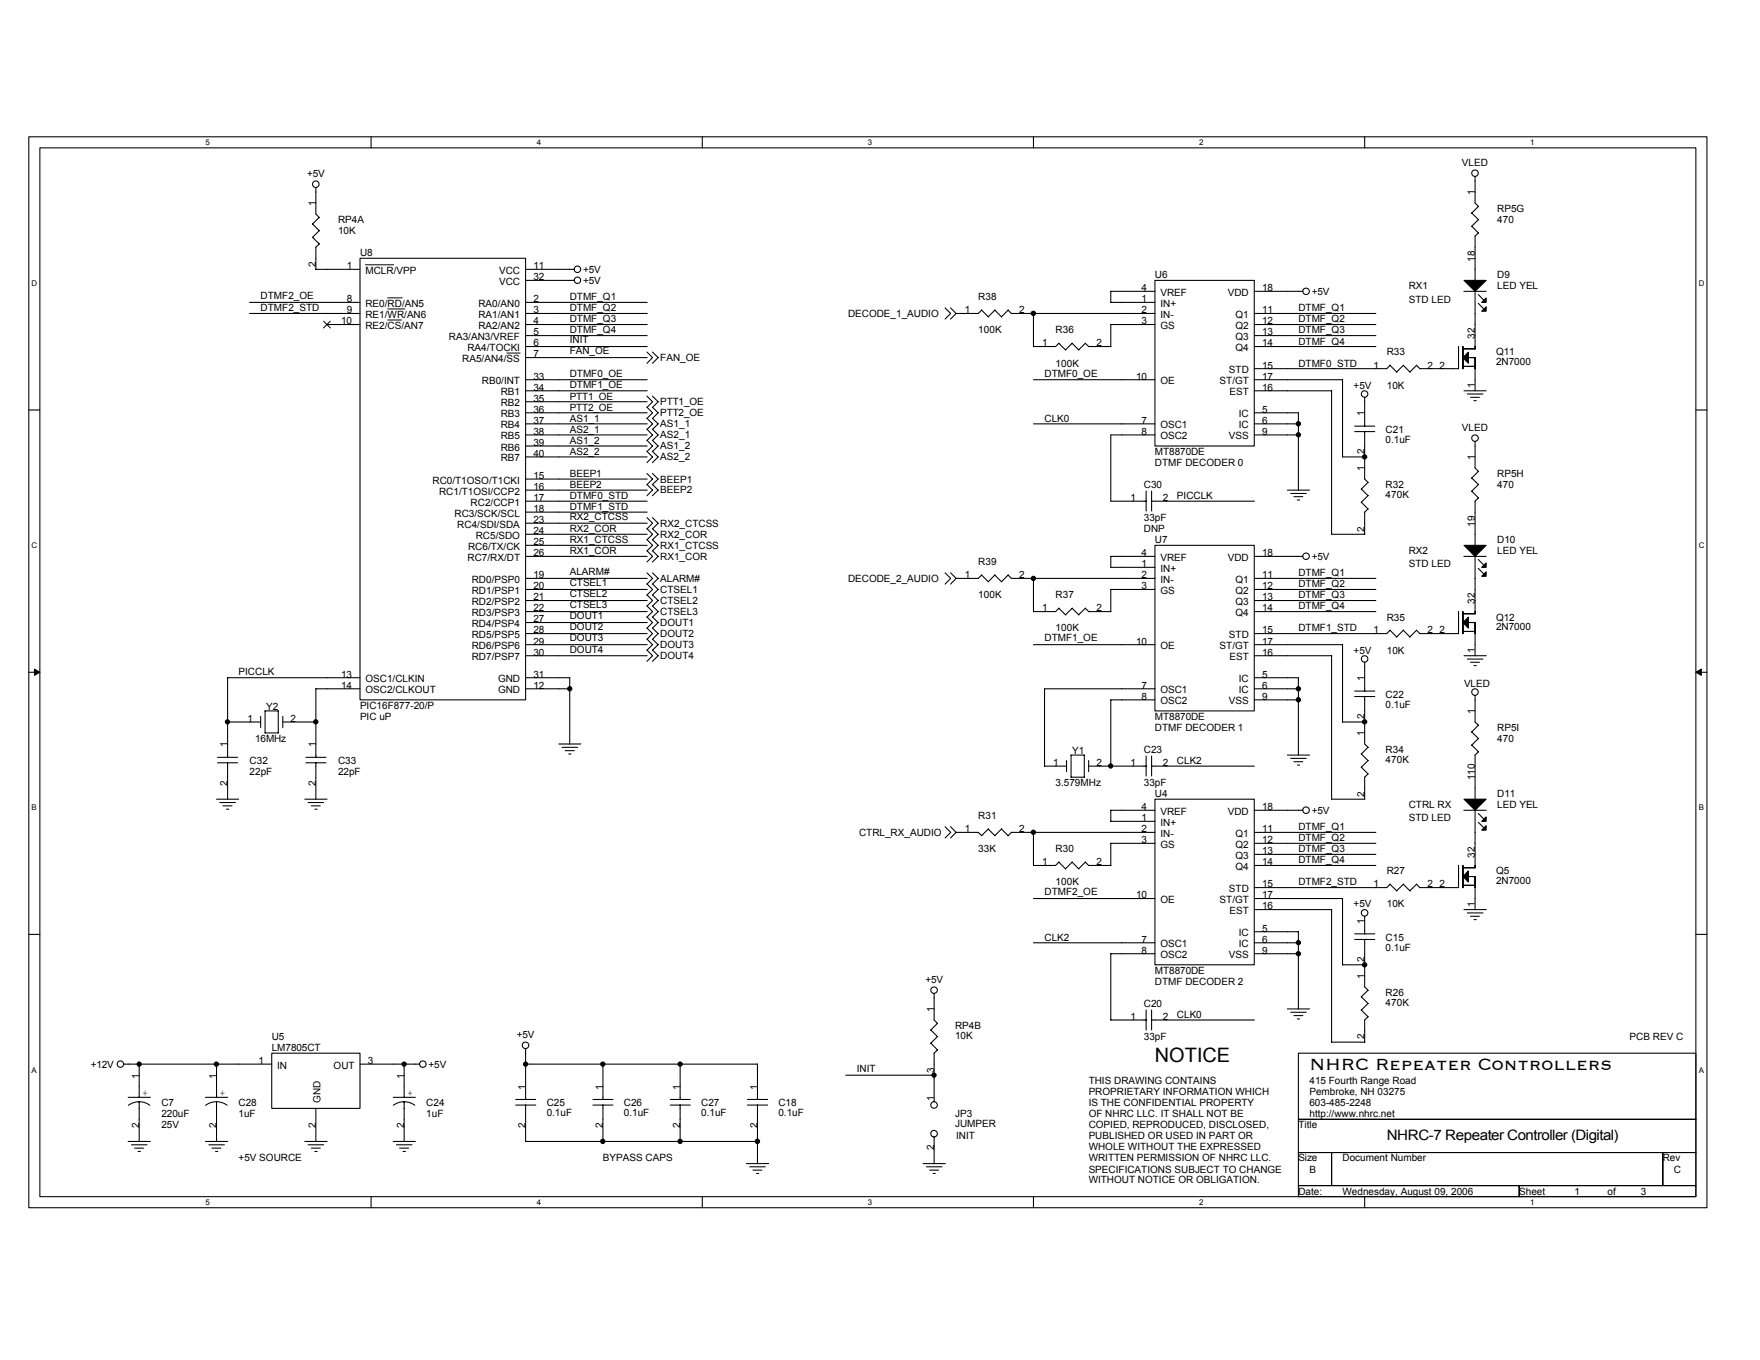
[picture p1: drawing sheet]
<svg xmlns="http://www.w3.org/2000/svg" width="279mm" height="216mm" viewBox="0 0 279 216" stroke-linecap="round" stroke-linejoin="round" font-family="sans-serif">
<path d="M4.6 21.7h266.4v170h-266.4zM6.3 23.5h262.9v166.5h-262.9z" fill="none" stroke="#000" stroke-width=".17"/>
<g fill="#fff">
<path d="M32.6 21.9h.7v1.4h-.7z"/>
<path d="M32.6 190.2h.7v1.4h-.7z"/>
</g>
<path d="M58.9 21.7v1.8M58.9 190v1.7" fill="none" stroke="#000" stroke-width=".17"/>
<g fill="#fff">
<path d="M85.2 21.9h.7v1.4h-.7z"/>
<path d="M85.2 190.2h.7v1.4h-.7z"/>
</g>
<path d="M111.5 21.7v1.8M111.5 190v1.7" fill="none" stroke="#000" stroke-width=".17"/>
<g fill="#fff">
<path d="M137.8 21.9h.7v1.4h-.7z"/>
<path d="M137.8 190.2h.7v1.4h-.7z"/>
</g>
<path d="M164.1 21.7v1.8M164.1 190v1.7" fill="none" stroke="#000" stroke-width=".17"/>
<g fill="#fff">
<path d="M190.4 21.9h.6v1.4h-.6z"/>
<path d="M190.4 190.2h.6v1.4h-.6z"/>
</g>
<path d="M216.6 21.7v1.8M216.6 190v1.7" fill="none" stroke="#000" stroke-width=".17"/>
<g fill="#fff">
<path d="M242.9 21.9h.7v1.4h-.7z"/>
<path d="M242.9 190.2h.7v1.4h-.7z"/>
<path d="M5 44.3h.9v1.4h-.9z"/>
<path d="M269.7 44.3h.9v1.4h-.9z"/>
<path d="M5 85.9h.9v1.4h-.9z"/>
<path d="M269.7 85.9h.9v1.4h-.9z"/>
</g>
<path d="M4.6 65.1h1.7M269.2 65.1h1.8" fill="none" stroke="#000" stroke-width=".17"/>
<g fill="#fff">
<path d="M5 127.5h.8v1.4h-.8z"/>
<path d="M269.7 127.5h.8v1.4h-.8z"/>
</g>
<path d="M4.6 106.7h1.7M269.2 106.7h1.8" fill="none" stroke="#000" stroke-width=".17"/>
<path d="M5.5 106.2l.8 .5-.8 .5zM269.2 106.7l.9-.5v1z" fill="#000" stroke="#000" stroke-width=".16"/>
<g fill="#fff">
<path d="M5 169.1h.8v1.4h-.8z"/>
<path d="M269.6 169.1h.9v1.4h-.9z"/>
</g>
<g fill="none" stroke="#000" stroke-width=".17">
<path d="M49.6 35.6l1.1 1-1.1 1.1M49.6 37.7l1.1 1M50.1 29.8v4.2l.6 .5-1.1 1.1M50.7 38.7l-.6 .5v3.6M233.6 35.9l1.1 1.1-.5 .5v7M233.6 33.8l1.1 1.1M234.2 28v4.2l.5 .6-1.1 1M234.7 34.9l-1.1 1M39.6 48h17.5M39.6 49.8h17.5M50.1 42.8h7M51.9 51.5h5.2"/>
<path d="M57.1 41h26.3v70.1h-26.3zM83.4 42.8h7.8M83.4 44.5h7.8M83.4 55h19.3M83.4 48h19.3M83.4 49.8h19.3M83.4 51.5h19.3M83.4 53.3h19.3M83.4 56.8h19.3M102.7 55.9l.9 .9-.9 .9M103.6 55.9l.9 .9-.9 .9M150 48.9l.9 .9-.9 .9"/>
<path d="M150.9 48.9l.9 .9M151.8 49.8l-.9 .9M155.8 49.2l1.1 1.1M155.9 49.2l-.6 .6h-3.5M157.9 49.2l1.1 1.1M157.9 49.2l-1 1.1M160 49.2l.6 .6M160.1 49.2l-1.1 1.1M160.5 49.8h22.8M164.1 49.8v5.2M168.1 54.5l1.1 1.1M168.1 54.5l-.5 .5h-3.5"/>
<path d="M169.1 55.5l1.1-1 1.1 1.1M172.3 54.5l.5 .5M172.3 54.5l-1.1 1M172.8 55h3.6M183.3 44.5h15.8v26.3h-15.8zM183.3 46.2h-7v1.8h7M183.3 51.5h-7v3.5M199.1 46.2h7.7M199.1 55h19.3M199.1 49.8h19.3M199.1 51.5h19.3M199.1 53.3h19.3"/>
<path d="M220.7 58l1 1.1M220.7 58l-.5 .5h-21.1M222.8 58l1 1.1M222.8 58l-1.1 1.1M224.9 58l.5 .5M224.9 58l-1.1 1.1M225.4 58.5h6.2M231.5 55v3.5M232.2 55.4h2M232.2 55v3.5M232.2 58.2h2M232.4 46.2h3.5"/>
<path d="M233.1 56.8h1.1M234.2 46.2v9.2M234.2 56.8v5.3M234.7 46.8l.9 .9M234.7 48.2l.9 .9M83.4 62h19.3M83.4 77.8h19.3M83.4 69h19.3M83.4 67.3h19.3M83.4 60.3h19.3M83.4 65.5h19.3M83.4 79.6h19.3"/>
<path d="M83.4 63.8h19.3M83.4 70.8h19.3M83.4 72.5h19.3M83.4 76.1h19.3M102.7 71.6l.9 .9-.9 .9M102.7 62.9l.9 .9-.9 .9M102.7 66.4l.9 .9-.9 .9M102.7 75.2l.9 .9-.9 .8M102.7 69.9l.9 .9-.9 .9M102.7 64.6l.9 .9-.9 .9M102.7 68.1l.9 .9-.9 .9M102.7 76.9l.9 .9-.9 .9"/>
<path d="M103.6 71.6l.9 .9-.9 .9M103.6 62.9l.9 .9-.9 .9M103.6 66.4l.9 .9-.9 .9M103.6 75.2l.9 .9-.9 .8M103.6 69.9l.9 .9-.9 .9M103.6 64.6l.9 .9-.9 .9M103.6 68.1l.9 .9-.9 .9M103.6 76.9l.9 .9-.9 .9M164.1 67.3h19.2M164.1 60.3h19.2M181.9 78v3.1M182.8 79.6h16.3"/>
<path d="M182.8 78v3.1M183.3 69h-7v10.6h5.7M199.1 62h12.3M199.1 69h7M199.1 67.3h7M199.1 60.3h14M199.1 65.5h7v12.3M204.4 77.8h3.5M204.9 78.3h2.5M205.4 78.8h1.4M206 79.4h.3M211.4 62v22.8"/>
<path d="M213.1 60.3v12.2h3.6M215.1 68.5h3.1M215.1 67.6h3.1M216.1 77.6l1.1 1.1M216.1 79.7l1.1 1.1M216.6 63.1v4.6M216.6 68.5v7.6l.6 .5M217.2 76.6l-1.1 1.1M217.2 78.7l-1.1 1.1M232.4 62h3.5M232.9 62.5h2.5M233.4 63.1h1.5"/>
<path d="M233.6 75.9l1.1 1M233.6 78l1.1 1.1M234 63.6h.4M234.2 70.1v4.2l.5 .5M234.7 79l-.5 .6v7M234.7 74.8l-1.1 1.1M234.7 76.9l-1.1 1.1M83.4 88.3h19.3M83.4 91.8h19.3M83.4 81.3h19.3M83.4 83.1h19.3M83.4 84.8h19.3"/>
<path d="M83.4 86.6h19.3M83.4 93.6h19.3M83.4 95.3h19.3M83.4 97.1h19.3M83.4 98.8h19.3M102.7 85.7l.9 .9-.9 .9M102.7 87.4l.9 .9-.9 .9M102.7 83.9l.9 .9-.9 .9M102.7 82.2l.9 .9-.9 .9M102.7 90.9l.9 .9-.9 .9M102.7 92.7l.9 .9-.9 .9M102.7 94.4l.9 .9-.9 .9"/>
<path d="M102.7 96.2l.9 .9-.9 .9M102.7 97.9l.9 .9-.9 .9M102.7 99.7l.9 .9-.9 .9M103.6 85.7l.9 .9-.9 .9M103.6 87.4l.9 .9-.9 .9M103.6 83.9l.9 .9-.9 .9M103.6 82.2l.9 .9-.9 .9M103.6 90.9l.9 .9-.9 .9M103.6 92.7l.9 .9-.9 .9M103.6 94.4l.9 .9-.9 .9M103.6 96.2l.9 .9-.9 .9M103.6 97.9l.9 .9-.9 .9"/>
<path d="M103.6 99.7l.9 .9-.9 .9M150 90.9l.9 .9-.9 .9M150.9 90.9l.9 .9M151.8 91.8l-.9 .9M155.8 91.3l1.1 1.1M155.9 91.3l-.6 .5h-3.5M157.9 91.3l1.1 1.1 1.1-1.1 .5 .5M157.9 91.3l-1 1.1M160.5 91.8h22.8M164.1 91.8v5.3M168.1 96.6l1.1 1M168.1 96.5l-.5 .6h-3.5"/>
<path d="M169.1 97.6l1.1-1.1 1.1 1.1M172.3 96.6l.5 .5M172.3 96.5l-1.1 1.1M172.8 97.1h3.6M176.3 90.1h7M183.3 86.6h15.8v26.3h-15.8zM183.3 88.3h-7v1.8M183.3 93.6h-7v3.5M199.1 88.3h7.7M199.1 91.8h19.3M199.1 93.6h19.3M199.1 95.3h19.3"/>
<path d="M199.1 97.1h19.3M211.4 84.8h5.3M216.6 81.3v3.5M217.2 80.8l-.6 .5M231.5 97.1v3.5M232.2 97.1v3.5M232.4 88.3h3.5M233.1 98.8h1.1M234.2 88.3v9.2l-2-.1M234.2 98.8v5.3M234.7 88.8l.9 .9M234.7 90.2l.9 .9"/>
<path d="M36.1 114.6h5.3M41.4 113.7v1.8M44.2 112.9h-2.1v3.5h2.1M44.2 112.8v3.6M44.9 113.7v1.8M44.9 114.6h5.3M57.1 109.3h-7v10.9M57.1 107.6h-21v12.6M83.4 104.1h19.3M83.4 109.3h7.1M83.4 107.6h7.1l-.1 10.5M83.4 100.6h19.3"/>
<path d="M83.4 102.3h19.3M88.7 118.1h3.5M89.2 118.6h2.5M89.7 119.2h1.5M90.3 119.7h.4M102.7 101.5l.9 .8-.9 .9M102.7 103.2l.9 .9-.9 .9M103.6 101.5l.9 .8-.9 .9M103.6 103.2l.9 .9-.9 .9M164.1 102.3h19.2M183.3 109.3h-17.5v12.3h3.5M183.3 111.1h-7v10.5"/>
<path d="M199.1 104.1h12.3M199.1 109.3h7M199.1 107.6h7v12.3M199.1 102.3h14M199.1 111.1h7M204.4 119.9h3.5M211.4 104.1v22.8h5.3l-.1-3.5M213.1 114.6h3.6M213.1 102.3v12.3M215.1 110.6h3.1M215.1 109.7h3.1M216.1 119.7l1.1 1.1"/>
<path d="M216.6 105.1v4.6M216.6 110.6v7.5l.6 .6M217.2 118.6l-1.1 1.1M220.7 100l-.5 .6h-21.1M222.8 100.1l1 1M222.8 100l-1.1 1.1-1-1M224.9 100.1l.5 .5M224.9 100l-1.1 1.1M225.4 100.6h6.2M232.2 100.2h2M232.4 104.1h3.5M232.9 104.6h2.5"/>
<path d="M233.4 105.1h1.5M233.6 116.2l1.1 1.1M233.6 118.3l1.1 1.1-.6 .5M234 105.7h.4M234.2 110.4v4.2l.5 .5-1.1 1.1M234.2 119.9v7M234.7 117.2l-1.1 1.1M34.4 126.9h3.5M34.5 121.1h3.2M34.5 120.2h3.2M34.9 127.4h2.5M35.4 127.9h1.4"/>
<path d="M35.9 128.5h.4M36.1 121.1v5.8M48.4 126.9h3.5M48.6 121.1h3.2M48.6 120.2h3.2M48.9 127.4h2.5M49.4 127.9h1.4M50 128.5h.3M50.1 121.1v5.8M150 131.2l.9 .9-.9 .9M150.9 131.2l.9 .9M151.8 132.1l-.9 .9"/>
<path d="M151.8 132.1h3.5l.6 .6M156.9 131.6l1 1.1M156.9 131.6l-1.1 1.1M157.9 132.7l1.1-1.1 1.1 1.1M160.5 132.1h22.8M160.6 132.1l-.6 .6M164.1 132.1v5.3h3.5l.5-.6M168.1 136.9l1.1 1M169.3 120.7v1.8M170.2 136.9l1.1 1M170.2 136.8l-1.1 1.1M172.1 123.4v-3.5h-2.1v3.5h2.1"/>
<path d="M172.3 136.9l.5 .5h3.6M172.3 136.8l-1.1 1.1M172.8 121.6h9.2M172.8 120.7v1.8M176.3 130.4h7M181.9 120v3.2M182.8 121.6h16.3M182.8 120v3.2M183.3 126.9h15.8v26.3h-15.8zM183.3 128.6h-7v1.8M183.3 133.9h-7v3.5M199.1 128.6h7.7"/>
<path d="M199.1 132.1h19.3M199.1 133.9h19.3M199.1 135.6h19.3M199.1 137.4h19.3M204.9 120.4h2.5M205.4 120.9h1.4M206 121.5h.3M217.2 120.7l-1.1 1.1 1.1 1.1M217.2 122.9l-.6 .5M231.5 137.4v3.5M232.2 137.4v3.5M232.4 128.6h3.5"/>
<path d="M233.1 139.1h1.1M234.2 128.6v9.2h-2M234.2 139.1v5.3M234.7 129.1l.9 .9M234.7 130.5l.9 .9M4.6 148.3h1.7M148.3 157.7v4.2l.5 .6M164.1 149.7h19.2M164.1 142.6h19.2M183.3 151.4h-7v10.5M199.1 144.4h12.3M199.1 151.4h7"/>
<path d="M199.1 149.7h7M199.1 142.6h14M199.1 147.9h7v12.3M211.4 144.4v21l5.2 .1v-3.6M213.1 142.6v10.6M213.1 153.2h3.6M215.1 149.1h3.1M215.1 148.3h3.1M216.1 158.2l1.1 1.1M216.6 145.5v2.8M216.6 149.1v7.6l.6 .5M217.2 157.2l-1.1 1.1"/>
<path d="M217.2 159.3l-1.1 1.1 1.1 1M220.7 140.4l1 1M220.7 140.4l-.5 .5h-21.1M222.8 140.4l1 1M222.8 140.4l-1.1 1M224.9 140.4l.5 .5M224.9 140.4l-1.1 1M225.4 140.9h6.2M232.2 140.5h2M232.4 144.4h3.5M232.9 144.9h2.5M233.4 145.5h1.5"/>
<path d="M234 146h.4M269.2 148.3h1.8M19.6 168.9h23.5M20.3 174.2h3.6M20.4 175.5l1-.5 .7-.1 .7 .1 1 .5M22.1 168.9v5.3M22.1 174.9v6.3M32.6 174.2h3.6M32.6 175.5a2.86 2.86 0 0 1 3.5 0M34.4 168.9v5.3M34.4 174.9v6.3M43.1 167.2h14v8.8h-14z"/>
<path d="M50.1 176v5.2M57.1 168.9h9.5M62.4 174.2h3.5M62.4 175.5l.7-.4 1-.2 .8 .1 .9 .5M64.2 168.9v5.3M64.2 174.9v6.3M81.9 175.4h3.1M81.9 174.5h3.1M83.4 175.4v5.8h36.9M83.4 168.9h36.9l-.1 5.7M83.4 166.5v8.1M94.1 175.4h3.2"/>
<path d="M94.1 174.5h3.2M95.7 168.9v5.7M95.7 175.4v5.8M106.4 175.4h3.2M106.4 174.5h3.2M108 168.9v5.7M108 175.4v5.8M118.7 175.4h3.2M118.7 174.5h3.2M120.2 175.4v9.3M134.3 170.7h14M147.8 163.5l1 1.1"/>
<path d="M148.3 167.2v7.7M148.8 162.5l-1.1 1M148.8 164.5l-1.1 1.1 1.1 1.1M148.8 166.7l-.5 .5M176.3 161.9h5.7M181.9 160.3v3.2M182.8 161.9h16.3M182.8 160.3v3.2M204.4 160.2h3.5M204.9 160.7h2.5M205.4 161.2h1.4M206 161.8h.3"/>
<path d="M206.1 167.2h63.1v10.5h-63.1zM206.1 177.7h63.1v5.3h-63.1zM217.2 161.4l-.6 .5M20.3 181.2h3.6M20.9 181.7h2.4M21.4 182.3h1.4M21.9 182.8h.4M32.6 181.2h3.6M33.1 181.7h2.5M33.7 182.3h1.4M34.2 182.8h.4M48.4 181.2h3.5"/>
<path d="M48.9 181.7h2.5M49.4 182.3h1.4M50 182.8h.3M62.4 181.2h3.5M62.9 181.7h2.5M63.4 182.3h1.5M64 182.8h.4M118.5 184.7h3.5M119 185.2h2.5M119.5 185.8h1.4M120.1 186.3h.3M146.5 184.7h3.6"/>
<path d="M147.1 185.2h2.4M147.6 185.8h1.4M148.1 186.3h.4M148.3 180.5v4.2M206.1 183h5.3v5.2h-5.3zM206.1 188.2h35.1v1.8h-35.1zM211.4 183h52.6v5.2h-52.6zM241.2 188.2h28v1.8h-28zM264 183h5.2v5.2h-5.2z"/>
<circle cx="50.1" cy="29.2" r=".52"/>
<circle cx="234.2" cy="27.5" r=".52"/>
<circle cx="91.7" cy="42.7" r=".52"/>
<circle cx="91.7" cy="44.5" r=".51"/>
<circle cx="207.3" cy="46.2" r=".52"/>
<circle cx="216.6" cy="62.5" r=".52"/>
<circle cx="234.2" cy="69.6" r=".52"/>
<circle cx="207.3" cy="88.3" r=".52"/>
<circle cx="216.6" cy="104.6" r=".52"/>
<circle cx="234.2" cy="109.9" r=".52"/>
<circle cx="207.3" cy="128.6" r=".52"/>
<circle cx="148.3" cy="157.2" r=".52"/>
<circle cx="216.6" cy="144.9" r=".52"/>
<circle cx="19.1" cy="168.9" r=".51"/>
<circle cx="67.1" cy="168.9" r=".52"/>
<circle cx="83.4" cy="165.9" r=".52"/>
<circle cx="148.3" cy="180" r=".52"/>
<circle cx="148.3" cy="175.4" r=".52"/>
</g>
<g fill="#000" stroke="#000" stroke-width=".17">
<path d="M232.2 56.8l.9-.9v1.8z" fill-rule="evenodd"/>
<path d="M232.4 44.5h3.5l-1.7 1.7z" fill-rule="evenodd"/>
<path d="M235.9 47.3v.7h-.7z" fill-rule="evenodd"/>
<path d="M235.9 48.7v.7h-.7z" fill-rule="evenodd"/>
<path d="M232.2 98.8l.9-.8v1.7z" fill-rule="evenodd"/>
<path d="M232.4 86.6h3.5l-1.7 1.7z" fill-rule="evenodd"/>
<path d="M235.9 89.4v.7h-.7z" fill-rule="evenodd"/>
<path d="M235.9 90.8v.7h-.7z" fill-rule="evenodd"/>
<path d="M233.1 138.3v1.7l-.9-.9z" fill-rule="evenodd"/>
<path d="M232.4 126.9h3.5l-1.7 1.7z" fill-rule="evenodd"/>
<path d="M235.9 129.7v.7h-.7z" fill-rule="evenodd"/>
<path d="M235.9 131.1v.7h-.7z" fill-rule="evenodd"/>
<circle cx="164.1" cy="49.7" r=".35"/>
<circle cx="206.1" cy="67.3" r=".34"/>
<circle cx="206.1" cy="69" r=".34"/>
<circle cx="216.6" cy="72.5" r=".35"/>
<circle cx="164.1" cy="91.8" r=".35"/>
<circle cx="36.1" cy="114.6" r=".34"/>
<circle cx="50.1" cy="114.6" r=".35"/>
<circle cx="90.4" cy="109.3" r=".34"/>
<circle cx="206.1" cy="111.1" r=".34"/>
<circle cx="206.1" cy="109.3" r=".34"/>
<circle cx="216.6" cy="114.6" r=".35"/>
<circle cx="164.1" cy="132.1" r=".35"/>
<circle cx="176.3" cy="121.6" r=".34"/>
<circle cx="206.1" cy="151.4" r=".34"/>
<circle cx="206.1" cy="149.6" r=".34"/>
<circle cx="216.6" cy="153.2" r=".35"/>
<circle cx="22.1" cy="168.9" r=".34"/>
<circle cx="34.4" cy="168.9" r=".34"/>
<circle cx="64.2" cy="168.9" r=".34"/>
<circle cx="83.4" cy="168.9" r=".34"/>
<circle cx="95.7" cy="168.9" r=".34"/>
<circle cx="108" cy="168.9" r=".34"/>
<circle cx="148.3" cy="170.7" r=".34"/>
<circle cx="95.7" cy="181.2" r=".34"/>
<circle cx="108" cy="181.2" r=".34"/>
<circle cx="120.2" cy="181.2" r=".35"/>
</g>
<path d="M51.4 51l1.1 1.1M52.4 51l-1 1.1M58 42h4.5M61.6 47.3h2.2M61.6 49h2.7M61.6 50.8h2.2M80.5 56h2.1" fill="none" stroke="#000" stroke-width=".16"/>
<text font-size="3.3" x="207.9" y="169.9">NHRC Repeater Controllers</text>
<text font-size="3.2" x="183.3" y="168.6">NOTICE</text>
<text font-size="2.3" x="220.2" y="181">NHRC-7 Repeater Controller (Digital)</text>
<g font-size="1.6">
<text x="48.7" y="28">+5V</text>
<text x="232.1" y="26.3">VLED</text>
<text x="50.1" y="32.8" transform="rotate(-90 50.1 32.8)">1</text>
<text x="53.7" y="35.4">RP4A</text>
<text x="234.1" y="31" transform="rotate(-90 234.1 31)">1</text>
<text x="237.7" y="33.7">RP5G</text>
<text x="237.7" y="35.4">470</text>
<text x="53.7" y="37.2">10K</text>
<text x="57.1" y="40.7">U8</text>
<text x="234.1" y="41.5" transform="rotate(-90 234.1 41.5)">18</text>
<text x="41.4" y="47.5">DTMF2_OE</text>
<text x="50.1" y="42.3" transform="rotate(-90 50.1 42.3)">2</text>
<text x="55" y="42.7">1</text>
<text x="55" y="48">8</text>
<text x="58" y="43.5">MCLR/VPP</text>
<text x="79.2" y="45.2">VCC</text>
<text x="79.2" y="43.5">VCC</text>
<text x="84.7" y="48">2</text>
<text x="84.7" y="44.5">32</text>
<text x="84.7" y="42.7">11</text>
<text x="90.4" y="47.7">DTMF_Q1</text>
<text x="92.6" y="43.3">+5V</text>
<text x="92.6" y="45">+5V</text>
<text x="155.3" y="47.7">R38</text>
<text x="181.2" y="48">1</text>
<text x="181.2" y="46.2">4</text>
<text x="183.3" y="44.2">U6</text>
<text x="184.2" y="47">VREF</text>
<text x="194.9" y="47">VDD</text>
<text x="200.3" y="46.2">18</text>
<text x="208.2" y="46.8">+5V</text>
<text x="223.6" y="45.9">RX1</text>
<text x="237.7" y="44.2">D9</text>
<text x="237.7" y="45.9">LED YEL</text>
<text x="41.4" y="49.4">DTMF2_STD</text>
<text x="54.1" y="51.5">10</text>
<text x="55" y="49.7">9</text>
<text x="58" y="48.7">RE0/RD/AN5</text>
<text x="58" y="50.5">RE1/WR/AN6</text>
<text x="58" y="52.2">RE2/CS/AN7</text>
<text x="71.3" y="54">RA3/AN3/VREF</text>
<text x="75.9" y="48.7">RA0/AN0</text>
<text x="75.9" y="50.5">RA1/AN1</text>
<text x="75.9" y="52.2">RA2/AN2</text>
<text x="84.7" y="49.7">3</text>
<text x="84.7" y="51.5">4</text>
<text x="84.7" y="53.3">5</text>
<text x="90.4" y="52.9">DTMF_Q4</text>
<text x="90.4" y="51.2">DTMF_Q3</text>
<text x="90.4" y="49.4">DTMF_Q2</text>
<text x="134.6" y="50.3">DECODE_1_AUDIO</text>
<text x="153.2" y="49.7">1</text>
<text x="155.3" y="52.9">100K</text>
<text x="161.8" y="49.7">2</text>
<text x="167.6" y="52.9">R36</text>
<text x="181.2" y="49.7">2</text>
<text x="181.2" y="51.5">3</text>
<text x="184.2" y="48.7">IN+</text>
<text x="184.2" y="50.5">IN-</text>
<text x="184.2" y="52.2">GS</text>
<text x="196.1" y="50.5">Q1</text>
<text x="196.1" y="52.2">Q2</text>
<text x="196.1" y="54">Q3</text>
<text x="200.3" y="49.7">11</text>
<text x="200.3" y="51.5">12</text>
<text x="200.3" y="53.3">13</text>
<text x="206.1" y="49.4">DTMF_Q1</text>
<text x="206.1" y="51.2">DTMF_Q2</text>
<text x="206.1" y="52.9">DTMF_Q3</text>
<text x="223.6" y="48">STD LED</text>
<text x="234.1" y="53.8" transform="rotate(-90 234.1 53.8)">32</text>
<text x="73.4" y="57.5">RA5/AN4/SS</text>
<text x="74.2" y="55.7">RA4/TOCKI</text>
<text x="84.7" y="55">6</text>
<text x="84.7" y="56.7">7</text>
<text x="90.4" y="56.3">FAN_OE</text>
<text x="90.4" y="59.8">DTMF0_OE</text>
<text x="90.4" y="54.5">INIT</text>
<text x="104.8" y="57.3">FAN_OE</text>
<text x="165.5" y="55">1</text>
<text x="165.8" y="59.8">DTMF0_OE</text>
<text x="167.6" y="58.2">100K</text>
<text x="174.1" y="55">2</text>
<text x="195.1" y="59.2">STD</text>
<text x="196.1" y="55.7">Q4</text>
<text x="200.3" y="55">14</text>
<text x="200.3" y="58.5">15</text>
<text x="206.1" y="54.7">DTMF_Q4</text>
<text x="206.1" y="58.2">DTMF0_STD</text>
<text x="218" y="58.5">1</text>
<text x="220.2" y="56.4">R33</text>
<text x="226.6" y="58.5">2</text>
<text x="228.5" y="58.5">2</text>
<text x="237.5" y="56.4">Q11</text>
<text x="237.5" y="58">2N7000</text>
<text x="76.5" y="61">RB0/INT</text>
<text x="79.5" y="62.8">RB1</text>
<text x="79.5" y="64.5">RB2</text>
<text x="84.7" y="60.3">33</text>
<text x="84.7" y="62">34</text>
<text x="84.7" y="63.8">35</text>
<text x="84.7" y="65.5">36</text>
<text x="90.4" y="65.2">PTT2_OE</text>
<text x="90.4" y="61.5">DTMF1_OE</text>
<text x="90.4" y="63.5">PTT1_OE</text>
<text x="104.8" y="64.3">PTT1_OE</text>
<text x="180.3" y="60.3">10</text>
<text x="184.2" y="61">OE</text>
<text x="193.6" y="61">ST/GT</text>
<text x="195.2" y="62.8">EST</text>
<text x="200.3" y="62">16</text>
<text x="200.3" y="60.3">17</text>
<text x="200.3" y="65.5">5</text>
<text x="214.9" y="61.7">+5V</text>
<text x="220.2" y="61.7">10K</text>
<text x="234.1" y="61.6" transform="rotate(-90 234.1 61.6)">1</text>
<text x="79.5" y="66.3">RB3</text>
<text x="79.5" y="68">RB4</text>
<text x="79.5" y="69.8">RB5</text>
<text x="79.5" y="71.5">RB6</text>
<text x="84.7" y="67.3">37</text>
<text x="84.7" y="69">38</text>
<text x="84.7" y="70.8">39</text>
<text x="90.4" y="68.7">AS2_1</text>
<text x="90.4" y="67">AS1_1</text>
<text x="90.4" y="70.5">AS1_2</text>
<text x="104.8" y="67.8">AS1_1</text>
<text x="104.8" y="71.3">AS1_2</text>
<text x="104.8" y="66.1">PTT2_OE</text>
<text x="104.8" y="69.6">AS2_1</text>
<text x="165.8" y="67">CLK0</text>
<text x="181.2" y="69">8</text>
<text x="181.2" y="67.3">7</text>
<text x="184.2" y="69.8">OSC2</text>
<text x="184.2" y="68">OSC1</text>
<text x="195.1" y="69.8">VSS</text>
<text x="196.7" y="66.3">IC</text>
<text x="196.7" y="68">IC</text>
<text x="200.3" y="69">9</text>
<text x="200.3" y="67.3">6</text>
<text x="216.6" y="66.1" transform="rotate(-90 216.6 66.1)">1</text>
<text x="220" y="68.7">C21</text>
<text x="220" y="70.3">0.1uF</text>
<text x="232.1" y="68.3">VLED</text>
<text x="68.7" y="76.8">RC0/T1OSO/T1CKI</text>
<text x="79.5" y="73.3">RB7</text>
<text x="84.7" y="72.5">40</text>
<text x="84.7" y="76">15</text>
<text x="84.7" y="77.8">16</text>
<text x="90.4" y="77.5">BEEP2</text>
<text x="90.4" y="75.7">BEEP1</text>
<text x="90.4" y="72.2">AS2_2</text>
<text x="104.8" y="73.1">AS2_2</text>
<text x="104.8" y="76.6">BEEP1</text>
<text x="181.6" y="77.5">C30</text>
<text x="183.3" y="72.2">MT8870DE</text>
<text x="183.3" y="74">DTMF DECODER 0</text>
<text x="216.6" y="74.8" transform="rotate(-90 216.6 74.8)">1</text>
<text x="216.6" y="72.1" transform="rotate(-90 216.6 72.1)">2</text>
<text x="220" y="77.5">R32</text>
<text x="234.1" y="73.1" transform="rotate(-90 234.1 73.1)">1</text>
<text x="237.7" y="75.7">RP5H</text>
<text x="237.7" y="77.5">470</text>
<text x="69.7" y="78.5">RC1/T1OSI/CCP2</text>
<text x="72.2" y="82">RC3/SCK/SCL</text>
<text x="72.6" y="83.8">RC4/SDI/SDA</text>
<text x="74.7" y="80.3">RC2/CCP1</text>
<text x="84.7" y="79.5">17</text>
<text x="84.7" y="81.3">18</text>
<text x="84.7" y="83">23</text>
<text x="90.4" y="79.2">DTMF0_STD</text>
<text x="90.4" y="81">DTMF1_STD</text>
<text x="90.4" y="82.5">RX2_CTCSS</text>
<text x="104.8" y="83.6">RX2_CTCSS</text>
<text x="104.8" y="78.3">BEEP2</text>
<text x="179.5" y="79.5">1</text>
<text x="181.6" y="82.7">33pF</text>
<text x="184.6" y="79.5">2</text>
<text x="186.8" y="79.2">PICCLK</text>
<text x="220" y="79.1">470K</text>
<text x="234.1" y="83.6" transform="rotate(-90 234.1 83.6)">19</text>
<text x="74.2" y="89">RC7/RX/DT</text>
<text x="74.3" y="87.3">RC6/TX/CK</text>
<text x="75.5" y="85.5">RC5/SDO</text>
<text x="84.7" y="84.8">24</text>
<text x="84.7" y="86.6">25</text>
<text x="84.7" y="88.3">26</text>
<text x="90.4" y="84.5">RX2_COR</text>
<text x="90.4" y="88">RX1_COR</text>
<text x="90.4" y="86.2">RX1_CTCSS</text>
<text x="104.8" y="87.1">RX1_CTCSS</text>
<text x="104.8" y="88.9">RX1_COR</text>
<text x="104.8" y="85.4">RX2_COR</text>
<text x="155.3" y="89.7">R39</text>
<text x="181.2" y="88.3">4</text>
<text x="181.6" y="84.5">DNP</text>
<text x="183.3" y="86.2">U7</text>
<text x="184.2" y="89">VREF</text>
<text x="194.9" y="89">VDD</text>
<text x="200.3" y="88.3">18</text>
<text x="208.2" y="88.9">+5V</text>
<text x="216.6" y="84.4" transform="rotate(-90 216.6 84.4)">2</text>
<text x="223.6" y="88">RX2</text>
<text x="237.7" y="86.2">D10</text>
<text x="237.7" y="88">LED YEL</text>
<text x="74.9" y="92.5">RD0/PSP0</text>
<text x="74.9" y="94.3">RD1/PSP1</text>
<text x="84.7" y="91.8">19</text>
<text x="84.7" y="93.6">20</text>
<text x="84.7" y="95.3">21</text>
<text x="90.4" y="94.8">CTSEL2</text>
<text x="90.4" y="91.3">ALARM#</text>
<text x="90.4" y="93.1">CTSEL1</text>
<text x="104.8" y="92.4">ALARM#</text>
<text x="104.8" y="94.1">CTSEL1</text>
<text x="104.8" y="95.9">CTSEL2</text>
<text x="134.6" y="92.4">DECODE_2_AUDIO</text>
<text x="153.2" y="91.8">1</text>
<text x="155.3" y="95">100K</text>
<text x="161.8" y="91.8">2</text>
<text x="167.6" y="95">R37</text>
<text x="181.2" y="90">1</text>
<text x="181.2" y="91.8">2</text>
<text x="181.2" y="93.6">3</text>
<text x="184.2" y="90.8">IN+</text>
<text x="184.2" y="92.5">IN-</text>
<text x="184.2" y="94.3">GS</text>
<text x="196.1" y="92.5">Q1</text>
<text x="196.1" y="94.3">Q2</text>
<text x="200.3" y="91.8">11</text>
<text x="200.3" y="93.6">12</text>
<text x="200.3" y="95.3">13</text>
<text x="206.1" y="95">DTMF_Q3</text>
<text x="206.1" y="93.2">DTMF_Q2</text>
<text x="206.1" y="91.5">DTMF_Q1</text>
<text x="223.6" y="90.1">STD LED</text>
<text x="234.1" y="95.9" transform="rotate(-90 234.1 95.9)">32</text>
<text x="74.9" y="96.1">RD2/PSP2</text>
<text x="74.9" y="97.8">RD3/PSP3</text>
<text x="74.9" y="99.5">RD4/PSP4</text>
<text x="74.9" y="101.3">RD5/PSP5</text>
<text x="84.7" y="97.1">22</text>
<text x="84.7" y="98.8">27</text>
<text x="84.7" y="100.6">28</text>
<text x="90.4" y="100.1">DOUT2</text>
<text x="90.4" y="96.6">CTSEL3</text>
<text x="90.4" y="101.8">DOUT3</text>
<text x="90.4" y="98.3">DOUT1</text>
<text x="104.8" y="97.6">CTSEL3</text>
<text x="104.8" y="99.4">DOUT1</text>
<text x="104.8" y="101.1">DOUT2</text>
<text x="165.5" y="97.1">1</text>
<text x="165.8" y="101.8">DTMF1_OE</text>
<text x="167.6" y="100.2">100K</text>
<text x="174.1" y="97.1">2</text>
<text x="195.1" y="101.3">STD</text>
<text x="196.1" y="96.1">Q3</text>
<text x="196.1" y="97.8">Q4</text>
<text x="200.3" y="97.1">14</text>
<text x="200.3" y="100.6">15</text>
<text x="206.1" y="100.2">DTMF1_STD</text>
<text x="206.1" y="96.8">DTMF_Q4</text>
<text x="218" y="100.6">1</text>
<text x="220.2" y="98.5">R35</text>
<text x="226.6" y="100.6">2</text>
<text x="228.5" y="100.6">2</text>
<text x="237.5" y="98.5">Q12</text>
<text x="237.5" y="100.1">2N7000</text>
<text x="37.9" y="107.1">PICCLK</text>
<text x="54.1" y="107.6">13</text>
<text x="74.9" y="103.1">RD6/PSP6</text>
<text x="74.9" y="104.8">RD7/PSP7</text>
<text x="84.7" y="107.6">31</text>
<text x="84.7" y="102.3">29</text>
<text x="84.7" y="104.1">30</text>
<text x="90.4" y="103.6">DOUT4</text>
<text x="104.8" y="102.9">DOUT3</text>
<text x="104.8" y="104.6">DOUT4</text>
<text x="180.3" y="102.3">10</text>
<text x="184.2" y="103.1">OE</text>
<text x="193.6" y="103.1">ST/GT</text>
<text x="195.2" y="104.8">EST</text>
<text x="200.3" y="104.1">16</text>
<text x="200.3" y="102.3">17</text>
<text x="200.3" y="107.6">5</text>
<text x="214.9" y="103.8">+5V</text>
<text x="220.2" y="103.8">10K</text>
<text x="234.1" y="103.7" transform="rotate(-90 234.1 103.7)">1</text>
<text x="42.2" y="112.7">Y2</text>
<text x="54.1" y="109.3">14</text>
<text x="57.1" y="112.5">PIC16F877-20/P</text>
<text x="58" y="108.3">OSC1/CLKIN</text>
<text x="58" y="110.1">OSC2/CLKOUT</text>
<text x="79.1" y="110.1">GND</text>
<text x="79.1" y="108.3">GND</text>
<text x="84.7" y="109.3">12</text>
<text x="181.2" y="111.1">8</text>
<text x="181.2" y="109.3">7</text>
<text x="184.2" y="111.8">OSC2</text>
<text x="184.2" y="110.1">OSC1</text>
<text x="195.1" y="111.8">VSS</text>
<text x="196.7" y="108.3">IC</text>
<text x="196.7" y="110.1">IC</text>
<text x="200.3" y="111.1">9</text>
<text x="200.3" y="109.3">6</text>
<text x="216.6" y="108.1" transform="rotate(-90 216.6 108.1)">1</text>
<text x="220" y="110.8">C22</text>
<text x="220" y="112.4">0.1uF</text>
<text x="232.4" y="109">VLED</text>
<text x="234.1" y="113.4" transform="rotate(-90 234.1 113.4)">1</text>
<text x="36.1" y="118.6" transform="rotate(-90 36.1 118.6)">1</text>
<text x="39.3" y="114.6">1</text>
<text x="40.5" y="117.8">16MHz</text>
<text x="46.1" y="114.6">2</text>
<text x="50.1" y="118.6" transform="rotate(-90 50.1 118.6)">1</text>
<text x="57.1" y="114.3">PIC uP</text>
<text x="170.2" y="119.7">Y1</text>
<text x="181.6" y="119.5">C23</text>
<text x="183.3" y="114.3">MT8870DE</text>
<text x="183.3" y="116">DTMF DECODER 1</text>
<text x="216.6" y="116.9" transform="rotate(-90 216.6 116.9)">1</text>
<text x="216.6" y="114.2" transform="rotate(-90 216.6 114.2)">2</text>
<text x="220" y="119.5">R34</text>
<text x="237.7" y="116">RP5I</text>
<text x="237.7" y="117.8">470</text>
<text x="36.1" y="124.7" transform="rotate(-90 36.1 124.7)">2</text>
<text x="39.6" y="121.3">C32</text>
<text x="39.6" y="123">22pF</text>
<text x="50.1" y="124.7" transform="rotate(-90 50.1 124.7)">2</text>
<text x="53.7" y="121.3">C33</text>
<text x="53.7" y="123">22pF</text>
<text x="167.2" y="121.6">1</text>
<text x="167.6" y="124.8">3.579MHz</text>
<text x="174.1" y="121.6">2</text>
<text x="179.5" y="121.6">1</text>
<text x="181.6" y="124.8">33pF</text>
<text x="184.6" y="121.6">2</text>
<text x="186.8" y="121.3">CLK2</text>
<text x="220" y="121.1">470K</text>
<text x="234.1" y="123.9" transform="rotate(-90 234.1 123.9)">110</text>
<text x="155.3" y="130">R31</text>
<text x="181.2" y="130.4">1</text>
<text x="181.2" y="128.6">4</text>
<text x="183.3" y="126.5">U4</text>
<text x="184.2" y="131.1">IN+</text>
<text x="184.2" y="129.3">VREF</text>
<text x="194.9" y="129.3">VDD</text>
<text x="200.3" y="128.6">18</text>
<text x="206.1" y="131.8">DTMF_Q1</text>
<text x="208.2" y="129.2">+5V</text>
<text x="216.6" y="126.5" transform="rotate(-90 216.6 126.5)">2</text>
<text x="223.6" y="128.3">CTRL RX</text>
<text x="223.6" y="130.4">STD LED</text>
<text x="237.7" y="126.5">D11</text>
<text x="237.7" y="128.3">LED YEL</text>
<text x="136.4" y="132.7">CTRL_RX_AUDIO</text>
<text x="153.2" y="132.1">1</text>
<text x="155.3" y="135.3">33K</text>
<text x="161.8" y="132.1">2</text>
<text x="165.5" y="137.4">1</text>
<text x="167.6" y="135.3">R30</text>
<text x="174.1" y="137.4">2</text>
<text x="181.2" y="132.1">2</text>
<text x="181.2" y="133.9">3</text>
<text x="184.2" y="132.9">IN-</text>
<text x="184.2" y="134.6">GS</text>
<text x="196.1" y="132.9">Q1</text>
<text x="196.1" y="134.6">Q2</text>
<text x="196.1" y="136.4">Q3</text>
<text x="200.3" y="132.1">11</text>
<text x="200.3" y="133.9">12</text>
<text x="200.3" y="135.6">13</text>
<text x="200.3" y="137.4">14</text>
<text x="206.1" y="135.3">DTMF_Q3</text>
<text x="206.1" y="137.1">DTMF_Q4</text>
<text x="206.1" y="133.6">DTMF_Q2</text>
<text x="234.1" y="136.2" transform="rotate(-90 234.1 136.2)">32</text>
<text x="165.8" y="142.1">DTMF2_OE</text>
<text x="167.6" y="140.6">100K</text>
<text x="180.3" y="142.6">10</text>
<text x="184.2" y="143.4">OE</text>
<text x="193.6" y="143.4">ST/GT</text>
<text x="195.1" y="141.6">STD</text>
<text x="196.1" y="138.1">Q4</text>
<text x="200.3" y="140.9">15</text>
<text x="200.3" y="142.6">17</text>
<text x="206.1" y="140.6">DTMF2_STD</text>
<text x="218" y="140.9">1</text>
<text x="220.2" y="138.8">R27</text>
<text x="226.6" y="140.9">2</text>
<text x="228.5" y="140.9">2</text>
<text x="234.1" y="144" transform="rotate(-90 234.1 144)">1</text>
<text x="237.5" y="138.8">Q5</text>
<text x="237.5" y="140.4">2N7000</text>
<text x="165.8" y="149.3">CLK2</text>
<text x="181.2" y="149.6">7</text>
<text x="195.2" y="145.1">EST</text>
<text x="196.7" y="148.6">IC</text>
<text x="200.3" y="144.4">16</text>
<text x="200.3" y="147.9">5</text>
<text x="200.3" y="149.6">6</text>
<text x="214.9" y="144.1">+5V</text>
<text x="216.6" y="146.7" transform="rotate(-90 216.6 146.7)">1</text>
<text x="220" y="149.3">C15</text>
<text x="220.2" y="144.1">10K</text>
<text x="146.9" y="156">+5V</text>
<text x="181.2" y="151.4">8</text>
<text x="183.3" y="154.6">MT8870DE</text>
<text x="184.2" y="152.1">OSC2</text>
<text x="184.2" y="150.4">OSC1</text>
<text x="195.1" y="152.1">VSS</text>
<text x="196.7" y="150.4">IC</text>
<text x="200.3" y="151.4">9</text>
<text x="216.6" y="155.4" transform="rotate(-90 216.6 155.4)">1</text>
<text x="216.6" y="152.8" transform="rotate(-90 216.6 152.8)">2</text>
<text x="220" y="150.9">0.1uF</text>
<text x="148.3" y="160.7" transform="rotate(-90 148.3 160.7)">1</text>
<text x="179.5" y="161.9">1</text>
<text x="181.6" y="159.9">C20</text>
<text x="183.3" y="156.3">DTMF DECODER 2</text>
<text x="184.6" y="161.9">2</text>
<text x="186.8" y="161.6">CLK0</text>
<text x="220" y="158.1">R26</text>
<text x="220" y="159.7">470K</text>
<text x="43.1" y="165.1">U5</text>
<text x="43.1" y="166.9">LM7805CT</text>
<text x="82" y="164.7">+5V</text>
<text x="151.6" y="163.3">RP4B</text>
<text x="151.6" y="164.9">10K</text>
<text x="181.6" y="165.1">33pF</text>
<text x="216.6" y="165" transform="rotate(-90 216.6 165)">2</text>
<text x="258.7" y="165.1">PCB REV C</text>
<text x="14.4" y="169.5">+12V</text>
<text x="22.1" y="171.2" transform="rotate(-90 22.1 171.2)">1</text>
<text x="34.4" y="171.2" transform="rotate(-90 34.4 171.2)">1</text>
<text x="41" y="168.9">1</text>
<text x="44" y="169.7">IN</text>
<text x="53" y="169.7">OUT</text>
<text x="58.4" y="168.9">3</text>
<text x="64.1" y="171.2" transform="rotate(-90 64.1 171.2)">1</text>
<text x="68" y="169.5">+5V</text>
<text x="83.4" y="173" transform="rotate(-90 83.4 173)">1</text>
<text x="95.7" y="173" transform="rotate(-90 95.7 173)">1</text>
<text x="107.9" y="173" transform="rotate(-90 107.9 173)">1</text>
<text x="120.2" y="173" transform="rotate(-90 120.2 173)">1</text>
<text x="136" y="170.2">INIT</text>
<text x="148.3" y="170.3" transform="rotate(-90 148.3 170.3)">3</text>
<text x="172.8" y="173.9">PROPRIETARY INFORMATION WHICH</text>
<text x="172.8" y="172.1">THIS DRAWING CONTAINS</text>
<text x="207.9" y="172.1">415 Fourth Range Road</text>
<text x="207.9" y="173.9">Pembroke, NH 03275</text>
<text x="22.1" y="179" transform="rotate(-90 22.1 179)">2</text>
<text x="22.6" y="174.1">+</text>
<text x="25.6" y="175.6">C7</text>
<text x="25.6" y="177.4">220uF</text>
<text x="25.6" y="179.1">25V</text>
<text x="34.4" y="179" transform="rotate(-90 34.4 179)">2</text>
<text x="34.9" y="174.1">+</text>
<text x="37.9" y="175.6">C28</text>
<text x="37.9" y="177.4">1uF</text>
<text x="50.1" y="179" transform="rotate(-90 50.1 179)">2</text>
<text x="50.9" y="175.1" transform="rotate(-90 50.9 175.1)">GND</text>
<text x="64.1" y="179" transform="rotate(-90 64.1 179)">2</text>
<text x="64.7" y="174.1">+</text>
<text x="67.7" y="175.6">C24</text>
<text x="67.7" y="177.4">1uF</text>
<text x="83.4" y="179" transform="rotate(-90 83.4 179)">2</text>
<text x="86.8" y="175.6">C25</text>
<text x="86.8" y="177.2">0.1uF</text>
<text x="95.7" y="179" transform="rotate(-90 95.7 179)">2</text>
<text x="99" y="175.6">C26</text>
<text x="99" y="177.2">0.1uF</text>
<text x="107.9" y="179" transform="rotate(-90 107.9 179)">2</text>
<text x="111.3" y="175.6">C27</text>
<text x="111.3" y="177.2">0.1uF</text>
<text x="120.2" y="179" transform="rotate(-90 120.2 179)">2</text>
<text x="123.6" y="175.6">C18</text>
<text x="123.6" y="177.2">0.1uF</text>
<text x="148.3" y="174.7" transform="rotate(-90 148.3 174.7)">1</text>
<text x="151.6" y="177.4">JP3</text>
<text x="151.6" y="178.9">JUMPER</text>
<text x="172.8" y="179.1">COPIED, REPRODUCED, DISCLOSED,</text>
<text x="172.8" y="177.4">OF NHRC LLC. IT SHALL NOT BE</text>
<text x="172.8" y="175.6">IS THE CONFIDENTIAL PROPERTY</text>
<text x="206.1" y="179.1">Title</text>
<text x="207.9" y="175.6">603-485-2248</text>
<text x="207.9" y="177.4">http://www.nhrc.net</text>
<text x="37.9" y="184.4">+5V SOURCE</text>
<text x="95.7" y="184.4">BYPASS CAPS</text>
<text x="148.3" y="182.5" transform="rotate(-90 148.3 182.5)">2</text>
<text x="151.8" y="180.9">INIT</text>
<text x="172.8" y="180.9">PUBLISHED OR USED IN PART OR</text>
<text x="172.8" y="182.6">WHOLE WITHOUT THE EXPRESSED</text>
<text x="172.8" y="184.4">WRITTEN PERMISSION OF NHRC LLC.</text>
<text x="206.1" y="184.4">Size</text>
<text x="213.1" y="184.4">Document Number</text>
<text x="264" y="184.4">Rev</text>
<text x="172.8" y="186.1">SPECIFICATIONS SUBJECT TO CHANGE</text>
<text x="172.8" y="187.9">WITHOUT NOTICE OR OBLIGATION.</text>
<text x="206.1" y="189.6">Date:</text>
<text x="207.9" y="186.1">B</text>
<text x="213.1" y="189.6">Wednesday, August 09, 2006</text>
<text x="241.2" y="189.6">Sheet</text>
<text x="249.9" y="189.6">1</text>
<text x="255.2" y="189.6">of</text>
<text x="260.5" y="189.6">3</text>
<text x="265.7" y="186.1">C</text>
</g>
<g font-size="1.3">
<text x="32.6" y="23">5</text>
<text x="85.2" y="23">4</text>
<text x="137.8" y="23">3</text>
<text x="190.4" y="23">2</text>
<text x="242.9" y="23">1</text>
<text x="5" y="45.4">D</text>
<text x="269.7" y="45.4">D</text>
<text x="5" y="87">C</text>
<text x="269.7" y="87">C</text>
<text x="5" y="128.7">B</text>
<text x="269.7" y="128.7">B</text>
<text x="5" y="170.3">A</text>
<text x="269.7" y="170.3">A</text>
<text x="32.6" y="191.3">5</text>
<text x="85.2" y="191.3">4</text>
<text x="137.8" y="191.3">3</text>
<text x="190.4" y="191.3">2</text>
<text x="242.9" y="191.3">1</text>
</g>
</svg>
